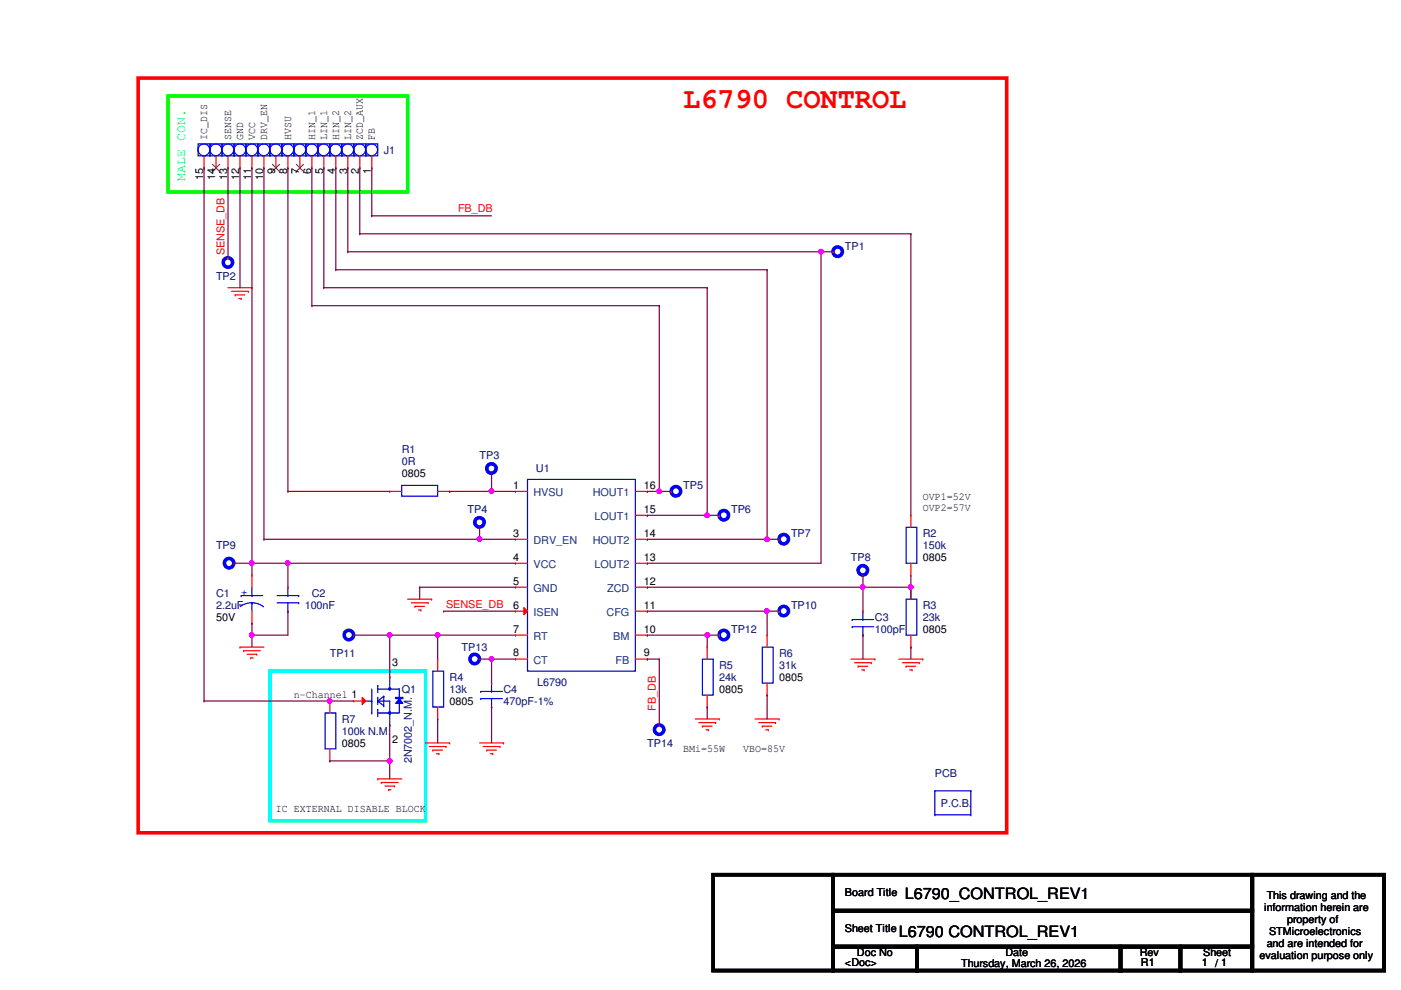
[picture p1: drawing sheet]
<svg xmlns="http://www.w3.org/2000/svg" width="297mm" height="210mm" viewBox="0 0 297 210" stroke-linecap="round" stroke-linejoin="round" font-family="sans-serif">
<path d="M35.6 20.4h50.8v20.3h-50.8z" fill="none" stroke="#0f0" stroke-width=".76"/>
<path d="M29.3 16.6h184.1v160h-184.1z" fill="none" stroke="#f00" stroke-width=".76"/>
<path d="M57.2 142.3h33.1v31.7h-33.1z" fill="none" stroke="#0ff" stroke-width=".76"/>
<g fill="none" stroke="#f00" stroke-width=".25">
<path d="M176.6 53.4h.1M48.3 61h5.1M49.1 61.8h3.6M49.9 62.5h.1M49.9 62.5h2M50.6 63.3h.5M51.1 63.3h.1M52.7 61.8h.1M53.4 61h.1M101.7 111.8h.1M104.2 100.4h.1M50.9 137.2h.1"/>
<path d="M50.9 137.2h5.1M51.6 138h.1M51.6 138h3.6M52.4 138.7h2M53.2 139.5h.1M53.2 139.5h.5M54.4 138.7h.1M86.4 127h5.1M87.2 127.8h3.6M88 128.6h.1M88 128.6h2M88.7 129.3h.5"/>
<path d="M89.2 129.3h.1M90.8 127.8h.1M91.5 127h.1M149.9 137.2h.1M149.9 137.2v2.5M180.4 139.7h5.1M185.5 139.7h.1M190.6 139.7h5.1M195.7 139.7h.1M90.3 157.5h5M91 158.3h3.6M91.8 159h.1"/>
<path d="M91.8 159h2M92.5 159.8h.5M93 159.8h.1M94.6 158.3h.1M95.3 157.5h.1M101.7 157.5h5.1M102.4 158.3h3.6M103.2 159h.1M103.2 159h2M104 159.8h.5M104.5 159.8h.1M106 158.3h.1"/>
<path d="M106.8 157.5h.1M147.4 152.4h5.1M148.2 153.2h3.5M148.9 154h.1M148.9 154h2.1M149.7 154.7h.5M149.9 149.9h.1M149.9 147.4v2.5M150.2 154.7h.1M151.7 153.2h.1M152.5 152.4h.1M160.1 152.4h5.1"/>
<path d="M160.9 153.2h3.5M161.6 154h.1M161.6 154h2.1M162.4 154.7h.5M162.9 154.7h.1M164.4 153.2h.1M165.2 152.4h.1M181.2 140.5h3.5M181.9 141.3h.1M181.9 141.3h2.1M182.7 142h.5M183.2 142h.1"/>
<path d="M184.7 140.5h.1M191.3 140.5h3.6M192.1 141.3h.1M192.1 141.3h2M192.9 142h.5M193.4 142h.1M194.9 140.5h.1M80.1 165.1h.1M80.1 165.1h5.1M80.9 165.9h.1M80.9 165.9h3.5M81.6 166.7h2"/>
<path d="M82.4 167.4h.1M82.4 167.4h.5M83.6 166.7h.1"/>
</g>
<path d="M151.2 185.5h25.4v20.3h-25.4zM176.6 193.1h88.9v7.6h-88.9zM176.6 185.5h88.9v7.6h-88.9zM265.5 185.5h28v20.3h-28zM176.6 200.7h17.8v5.1h-17.8zM194.4 200.7h43.2v5.1h-43.2zM237.6 200.7h12.7v5.1h-12.7zM250.3 200.7h15.2v5.1h-15.2z" fill="none" stroke="#000" stroke-width=".76"/>
<g fill="none" stroke="#00f" stroke-width=".76">
<circle cx="177.6" cy="53.4" r="1"/>
<circle cx="104.2" cy="99.3" r="1"/>
<circle cx="101.7" cy="110.8" r="1"/>
</g>
<path d="M148.9 139.7h2.3v7.7h-2.3z" fill="none" stroke="#00f" stroke-width=".25"/>
<path d="M83.9 147.9h1.5v.2h-1.5z" fill-rule="evenodd" fill="#00f"/>
<g fill="none" stroke="#00f" stroke-width=".25">
<path d="M77.6 148.6h1.2M78.8 151.2h.1M78.8 148.6h.1M78.8 146.1v5.1M80.1 148.6h.1M80.1 147.9h.1M80.1 150.4h.1M80.1 145.3h.1M80.1 146.1h4.6v5.1h-2.6M80.1 148.6l1.3 1M80.1 148.6h2.5v5.1M80.1 151.2h2.5"/>
<path d="M80.1 145.3v1.6M80.1 147.9v1.5M80.1 150.4v1.5M81.4 149.6h.1M81.4 147.6h.1M81.4 147.6l-1.3 1M81.4 147.6v2M82.4 151h.4v.3h-.4zM82.4 145.9h.4v.3h-.4zM82.6 151.2h.1M82.6 146.1h.1M82.6 153.7h.1"/>
<path d="M82.6 143.6h.1M82.6 143.6v2.5M83.9 147.9h1.5v.2h-1.5z"/>
</g>
<path d="M84.7 148.1l.7 1h-1.5z" fill="#00f"/>
<path d="M84.7 148.1l.7 1h-1.5z" fill="none" stroke="#00f" stroke-width=".25"/>
<path d="M82.6 143.6h.1" fill="none" stroke="#f00" stroke-width=".25"/>
<path d="M76.8 147.9l.8 .7-.8 .8z" fill="#f00"/>
<g fill="none" stroke="#f00" stroke-width=".25">
<path d="M48.3 54.7h.1M109.3 114.3h.1M109.3 104.2h.1M109.3 114.3h2.5M109.3 104.2h2.5M134.7 114.3h2.5M134.7 104.2h2.5M137.2 104.2h.1M137.2 114.3h.1M165.2 114.3h.1M193.1 109.3h.1M193.1 109.3v2.5"/>
<path d="M193.1 119.4v2.6M53.4 122h.1M53.4 132.1h.1M53.4 122v2.5M53.4 129.6v2.5M61 129.6h.1M61 124.5h.1M75 134.7h.1M109.3 139.7h.1M109.3 124.5h.1M109.3 139.7h2.5M109.3 124.5h2.5"/>
<path d="M134.7 134.7h2.5M134.7 129.6h2.5M134.7 139.7h2.5M137.2 134.7h.1M137.2 129.6h.1M137.2 139.7h.1M152.5 134.7h.1M162.6 134.7h.1M162.6 134.7v2.5M165.2 129.6h.1M183 122h.1M193.1 137.2h.1"/>
<path d="M193.1 124.5h.1M193.1 122h.1M193.1 124.5v2.5M193.1 134.7v2.5M69.9 148.6h.1M69.9 148.6v2.6M69.9 158.8v2.5M75 148.6h.1M75 148.6h2.6M76.8 147.9l.8 .7-.8 .8zM82.6 153.7h.1M162.6 147.4h.1"/>
<path d="M162.6 144.8v2.6M69.9 161.3h.1"/>
</g>
<g fill="none" stroke="#00f" stroke-width=".25">
<path d="M111.8 101.6h22.9v40.7h-22.9zM192.1 111.8h2.3v7.6h-2.3zM51.1 126.3h.1M51.1 126.3h4.6M53.4 126.3h.1M53.4 127.8h.1M53.4 127.8l-1.6 .3-.9 .5M53.4 127.8l1.1 .1 1.4 .8M53.4 124.5v1.8M53.4 127.8v1.8M58.8 127.8h4.5M58.8 126.3h4.5"/>
<path d="M61 129.6h.1M61 126.3h.1M61 124.5v1.8M61 127.8v1.8M63.3 127.8h.1M63.3 126.3h.1M161.6 137.2h2.3v7.6h-2.3zM192.1 127h2.3v7.7h-2.3zM68.9 151.2h2.3v7.6h-2.3zM198.2 167.7h.1M198.2 172.8h.1M198.2 167.7h7.6"/>
<path d="M198.2 167.7v5.1M198.2 172.8h7.6M205.8 167.7h.1M205.8 172.8h.1M205.8 167.7v5.1"/>
</g>
<g fill="none" stroke="#00f" stroke-width=".76">
<circle cx="48.3" cy="55.6" r="1"/>
<circle cx="166.2" cy="114.3" r="1"/>
<circle cx="74" cy="134.6" r="1"/>
<circle cx="153.5" cy="134.6" r="1"/>
<circle cx="166.2" cy="129.6" r="1"/>
<circle cx="182.9" cy="120.9" r="1"/>
</g>
<path d="M111.1 128.8l.7 .8-.7 .7z" fill="#f00"/>
<g fill="none" stroke="#f00" stroke-width=".25">
<path d="M43.3 35.6h.1M43.3 33.1v2.5M45.8 35.6h.1M45.8 33.1v2.5M48.3 35.6h.1M48.3 33.1v2.5M50.9 35.6h.1M50.9 33.1v2.5M53.4 35.6h.1M53.4 33.1v2.5M56 35.6h.1M56 33.1v2.5"/>
<path d="M58.5 35.6h.1M58.5 33.1v2.5M61 35.6h.1M61 33.1v2.5M63.6 35.6h.1M63.6 33.1v2.5M66.1 35.6h.1M66.1 33.1v2.5M68.7 35.6h.1M68.7 33.1v2.5M71.2 35.6h.1M71.2 33.1v2.5"/>
<path d="M73.7 35.6h.1M73.7 33.1v2.5M76.3 35.6h.1M76.3 33.1v2.5M78.8 35.6h.1M78.8 33.1v2.5M49.6 119.4h.1M82.6 104.2h.1M82.6 104.2h2.6M92.8 104.2h2.5M95.3 104.2h.1M109.3 119.4h.1"/>
<path d="M109.3 119.4h2.5M134.7 109.3h2.5M134.7 119.4h2.5M137.2 109.3h.1M137.2 119.4h.1M142.3 104.2h.1M152.5 109.3h.1M92.8 139.7h.1M92.8 139.7v2.6M101.7 139.7h.1M109.3 129.6h.1M109.3 134.7h.1"/>
<path d="M109.3 129.6h2.5M109.3 134.7h2.5M111.1 128.8l.7 .8-.7 .7zM134.7 124.5h2.5M137.2 124.5h.1M183 134.7h.1M183 129.6h.1M92.8 152.4h.1M92.8 149.9v2.5M104.2 149.9h.1M104.2 144.8h.1M139.8 153.7h.1"/>
</g>
<g fill="none" stroke="#00f" stroke-width=".25">
<path d="M42 30.5h2.5v2.6h-2.5zM44.5 30.5h2.6v2.6h-2.6zM47.1 30.5h2.5v2.6h-2.5zM49.6 30.5h2.6v2.6h-2.6zM52.2 30.5h2.5v2.6h-2.5zM54.7 30.5h2.5v2.6h-2.5zM57.2 30.5h2.6v2.6h-2.6zM59.8 30.5h2.5v2.6h-2.5zM62.3 30.5h2.6v2.6h-2.6zM64.9 30.5h2.5v2.6h-2.5zM67.4 30.5h2.5v2.6h-2.5zM69.9 30.5h2.6v2.6h-2.6z"/>
<path d="M72.5 30.5h2.5v2.6h-2.5zM75 30.5h2.6v2.6h-2.6zM77.6 30.5h2.5v2.6h-2.5zM85.2 102.9h7.6v2.3h-7.6zM180.7 132.9h.1M180.7 131.4h.1M180.7 132.9h4.5M180.7 131.4h4.5M183 134.7h.1M183 131.4h.1M183 129.6v1.8M183 132.9v1.8"/>
<path d="M91.8 142.3h2.3v7.6h-2.3zM101.9 148.1h.1M101.9 146.6h.1M101.9 148.1h4.6M101.9 146.6h4.6M104.2 149.9h.1M104.2 146.6h.1M104.2 144.8v1.8M104.2 148.1v1.8"/>
<circle cx="43.2" cy="31.8" r="1.25"/>
<circle cx="45.8" cy="31.8" r="1.25"/>
<circle cx="48.3" cy="31.8" r="1.25"/>
<circle cx="50.9" cy="31.8" r="1.25"/>
<circle cx="53.4" cy="31.8" r="1.25"/>
<circle cx="55.9" cy="31.8" r="1.25"/>
<circle cx="58.5" cy="31.8" r="1.25"/>
<circle cx="61" cy="31.8" r="1.25"/>
<circle cx="63.6" cy="31.8" r="1.25"/>
<circle cx="66.1" cy="31.8" r="1.25"/>
<circle cx="68.6" cy="31.8" r="1.25"/>
<circle cx="71.2" cy="31.8" r="1.25"/>
<circle cx="73.7" cy="31.8" r="1.25"/>
<circle cx="76.3" cy="31.8" r="1.25"/>
<circle cx="78.8" cy="31.8" r="1.25"/>
</g>
<g fill="none" stroke="#00f" stroke-width=".76">
<circle cx="48.6" cy="119.4" r="1"/>
<circle cx="143.3" cy="104.2" r="1"/>
<circle cx="153.5" cy="109.2" r="1"/>
<circle cx="100.6" cy="139.7" r="1"/>
<circle cx="139.8" cy="154.7" r="1"/>
</g>
<path d="M45 36.4h.1M45 34.8l1.6 1.6M46.6 34.8l-1.6 1.6M46.6 36.4h.1M57.7 36.4h.1M57.7 34.8l1.6 1.6M59.3 34.8l-1.6 1.6M59.3 36.4h.1M62.8 36.4h.1M62.8 34.8l1.6 1.6M64.3 34.8l-1.5 1.6M64.4 36.4h.1" fill="none" stroke="#804000" stroke-width=".21"/>
<path d="M56 114.3h.1M56 114.3h45.7" fill="none" stroke="#800040" stroke-width=".25"/>
<circle cx="101.7" cy="114.3" r=".49" fill="#f0f"/>
<circle cx="101.7" cy="114.3" r=".49" fill="none" stroke="#f0f" stroke-width=".25"/>
<path d="M92.8 134.7h.1M92.8 134.7h16.5M104.2 139.7h.1M104.2 139.7h5.1M104.2 139.7v5.1" fill="none" stroke="#800040" stroke-width=".25"/>
<circle cx="104.2" cy="139.7" r=".49" fill="#f0f"/>
<circle cx="104.2" cy="139.7" r=".49" fill="none" stroke="#f0f" stroke-width=".25"/>
<path d="M61 119.4h.1M61 119.4v5.1M53.4 132.1h.1M53.4 132.1v2.6M61 129.6h.1M61 129.6v5.1M104.2 149.9h.1M104.2 149.9v7.6" fill="none" stroke="#800040" stroke-width=".25"/>
<circle cx="53.4" cy="134.6" r=".49" fill="#f0f"/>
<circle cx="53.4" cy="134.6" r=".49" fill="none" stroke="#f0f" stroke-width=".25"/>
<path d="M53.4 134.7h.1M53.4 134.7v2.5M137.2 124.5h.1M137.2 124.5h45.8" fill="none" stroke="#800040" stroke-width=".25"/>
<circle cx="182.9" cy="124.5" r=".49" fill="#f0f"/>
<circle cx="182.9" cy="124.5" r=".49" fill="none" stroke="#f0f" stroke-width=".25"/>
<path d="M137.2 129.6h.1M137.2 129.6h25.4" fill="none" stroke="#800040" stroke-width=".25"/>
<circle cx="162.6" cy="129.6" r=".49" fill="#f0f"/>
<circle cx="162.6" cy="129.6" r=".49" fill="none" stroke="#f0f" stroke-width=".25"/>
<path d="M137.2 134.7h.1M137.2 134.7h12.7" fill="none" stroke="#800040" stroke-width=".25"/>
<circle cx="149.9" cy="134.6" r=".49" fill="#f0f"/>
<circle cx="149.9" cy="134.6" r=".49" fill="none" stroke="#f0f" stroke-width=".25"/>
<g fill="none" stroke="#800040" stroke-width=".25">
<path d="M56 35.6h.1M56 35.6v78.7M73.7 53.4h.1M73.7 53.4h100.4M193.1 49.6h.1M193.1 49.6v59.7M66.1 64.8h.1M66.1 64.8h73.7M49.6 119.4h.1M49.6 119.4h3.8M53.4 119.4h.1M53.4 119.4v2.6"/>
<path d="M95.3 104.2h.1M95.3 104.2h14M104.2 104.2h.1M137.2 104.2h.1M137.2 109.3h.1M137.2 114.3h.1M137.2 119.4h.1M137.2 104.2h2.6M137.2 109.3h12.7M137.2 114.3h25.4M137.2 119.4h36.9M89 124.5h.1"/>
<path d="M89 124.5v2.5M89 124.5h20.3M94.1 129.6h.1M94.1 129.6h15.2M137.2 139.7h.1M137.2 139.7h2.6M139.8 139.7h.1M139.8 139.7v14M149.9 134.7h.1M149.9 134.7v2.5M183 124.5h.1M183 134.7h.1"/>
<path d="M183 124.5v5.1M183 134.7v5M193.1 137.2h.1M193.1 124.5h.1M193.1 124.5v2.5M193.1 137.2v2.5"/>
</g>
<circle cx="104.2" cy="104.2" r=".49" fill="#f0f"/>
<circle cx="104.2" cy="104.2" r=".49" fill="none" stroke="#f0f" stroke-width=".25"/>
<g fill="none" stroke="#800040" stroke-width=".25">
<path d="M48.3 35.6h.1M48.3 35.6v19.1M61 35.6h.1M61 35.6v68.6M66.1 35.6h.1M66.1 35.6v29.2M68.7 35.6h.1M68.7 35.6v25.4M71.2 35.6h.1M71.2 35.6v21.6M73.7 35.6h.1M73.7 35.6v17.8"/>
<path d="M71.2 57.2h.1M71.2 57.2h91.4M76.3 49.6h.1M76.3 49.6h116.8M78.8 45.8h.1M78.8 45.8h25.4M68.7 61h.1M68.7 61h81.2M139.8 64.8h.1M139.8 64.8v39.4M61 104.2h.1M61 104.2h21.6"/>
<path d="M92.8 152.4h.1M92.8 152.4v5.1M149.9 149.9h.1M149.9 149.9v2.5M162.6 147.4h.1M162.6 147.4v5"/>
</g>
<circle cx="139.8" cy="104.2" r=".49" fill="#f0f"/>
<circle cx="139.8" cy="104.2" r=".49" fill="none" stroke="#f0f" stroke-width=".25"/>
<path d="M149.9 61h.1M149.9 61v48.3" fill="none" stroke="#800040" stroke-width=".25"/>
<circle cx="149.9" cy="109.2" r=".49" fill="#f0f"/>
<circle cx="149.9" cy="109.2" r=".49" fill="none" stroke="#f0f" stroke-width=".25"/>
<path d="M162.6 57.2h.1M162.6 57.2v57.1" fill="none" stroke="#800040" stroke-width=".25"/>
<circle cx="162.6" cy="114.3" r=".49" fill="#f0f"/>
<circle cx="162.6" cy="114.3" r=".49" fill="none" stroke="#f0f" stroke-width=".25"/>
<g fill="none" stroke="#800040" stroke-width=".25">
<path d="M104.2 100.4h.1M104.2 100.4v3.8M101.7 139.7h.1M101.7 139.7h2.5M149.9 134.7h.1M149.9 134.7h2.6M162.6 129.6h.1M162.6 129.6v5.1M162.6 129.6h2.6M183 122h.1M183 124.5h.1M183 122v2.5"/>
<path d="M183 124.5h10.1"/>
</g>
<circle cx="193.1" cy="124.5" r=".49" fill="#f0f"/>
<circle cx="193.1" cy="124.5" r=".49" fill="none" stroke="#f0f" stroke-width=".25"/>
<path d="M61 119.4h.1M61 119.4h48.3M101.7 114.3h.1M101.7 111.8h.1M101.7 114.3h7.6M101.7 111.8v2.5" fill="none" stroke="#800040" stroke-width=".25"/>
<circle cx="61" cy="119.4" r=".49" fill="#f0f"/>
<circle cx="61" cy="119.4" r=".49" fill="none" stroke="#f0f" stroke-width=".25"/>
<path d="M174.1 53.4h.1M174.1 53.4h2.5M174.1 53.4v66M139.8 104.2h.1M139.8 104.2h2.5M149.9 109.3h.1M149.9 109.3h2.6M162.6 114.3h.1M162.6 114.3h2.6" fill="none" stroke="#800040" stroke-width=".25"/>
<circle cx="174" cy="53.4" r=".49" fill="#f0f"/>
<circle cx="174" cy="53.4" r=".49" fill="none" stroke="#f0f" stroke-width=".25"/>
<path d="M53.4 35.6h.1M53.4 35.6v83.8M76.3 35.6h.1M76.3 35.6v14M78.8 35.6h.1M78.8 35.6v10.2" fill="none" stroke="#800040" stroke-width=".25"/>
<circle cx="53.4" cy="119.4" r=".49" fill="#f0f"/>
<circle cx="53.4" cy="119.4" r=".49" fill="none" stroke="#f0f" stroke-width=".25"/>
<path d="M50.9 35.6h.1M50.9 35.6v25.4M53.4 119.4h.1M53.4 119.4h7.6M53.4 134.7h.1M53.4 134.7h7.6M75 134.7h.1M75 134.7h7.6" fill="none" stroke="#800040" stroke-width=".25"/>
<circle cx="82.6" cy="134.6" r=".49" fill="#f0f"/>
<circle cx="82.6" cy="134.6" r=".49" fill="none" stroke="#f0f" stroke-width=".25"/>
<path d="M43.3 35.6h.1M43.3 35.6v113M43.3 148.6h.1M43.3 148.6h26.6M82.6 153.7h.1M82.6 153.7v7.6" fill="none" stroke="#800040" stroke-width=".25"/>
<circle cx="82.6" cy="161.3" r=".49" fill="#f0f"/>
<circle cx="82.6" cy="161.3" r=".49" fill="none" stroke="#f0f" stroke-width=".25"/>
<path d="M69.9 148.6h.1M69.9 148.6h5.1M69.9 161.3h.1M69.9 161.3h12.7" fill="none" stroke="#800040" stroke-width=".25"/>
<circle cx="69.9" cy="148.6" r=".49" fill="#f0f"/>
<circle cx="69.9" cy="148.6" r=".49" fill="none" stroke="#f0f" stroke-width=".25"/>
<path d="M82.6 134.7h.1M82.6 134.7v8.9M82.6 134.7h10.2M92.8 134.7h.1M92.8 134.7v5M82.6 161.3h.1M82.6 161.3v3.8" fill="none" stroke="#800040" stroke-width=".25"/>
<circle cx="92.8" cy="134.6" r=".49" fill="#f0f"/>
<circle cx="92.8" cy="134.6" r=".49" fill="none" stroke="#f0f" stroke-width=".25"/>
<path d="M193.1 124.5h.1M193.1 122v2.5" fill="none" stroke="#800040" stroke-width=".25"/>
<circle cx="101.7" cy="114.3" r=".49" fill="#f0f"/>
<circle cx="101.7" cy="114.3" r=".49" fill="none" stroke="#f0f" stroke-width=".25"/>
<circle cx="104.2" cy="139.7" r=".49" fill="#f0f"/>
<circle cx="104.2" cy="139.7" r=".49" fill="none" stroke="#f0f" stroke-width=".25"/>
<circle cx="53.4" cy="134.6" r=".49" fill="#f0f"/>
<circle cx="53.4" cy="134.6" r=".49" fill="none" stroke="#f0f" stroke-width=".25"/>
<circle cx="182.9" cy="124.5" r=".49" fill="#f0f"/>
<circle cx="182.9" cy="124.5" r=".49" fill="none" stroke="#f0f" stroke-width=".25"/>
<circle cx="162.6" cy="129.6" r=".49" fill="#f0f"/>
<circle cx="162.6" cy="129.6" r=".49" fill="none" stroke="#f0f" stroke-width=".25"/>
<circle cx="149.9" cy="134.6" r=".49" fill="#f0f"/>
<circle cx="149.9" cy="134.6" r=".49" fill="none" stroke="#f0f" stroke-width=".25"/>
<circle cx="104.2" cy="104.2" r=".49" fill="#f0f"/>
<circle cx="104.2" cy="104.2" r=".49" fill="none" stroke="#f0f" stroke-width=".25"/>
<circle cx="139.8" cy="104.2" r=".49" fill="#f0f"/>
<circle cx="139.8" cy="104.2" r=".49" fill="none" stroke="#f0f" stroke-width=".25"/>
<circle cx="149.9" cy="109.2" r=".49" fill="#f0f"/>
<circle cx="149.9" cy="109.2" r=".49" fill="none" stroke="#f0f" stroke-width=".25"/>
<circle cx="162.6" cy="114.3" r=".49" fill="#f0f"/>
<circle cx="162.6" cy="114.3" r=".49" fill="none" stroke="#f0f" stroke-width=".25"/>
<circle cx="193.1" cy="124.5" r=".49" fill="#f0f"/>
<circle cx="193.1" cy="124.5" r=".49" fill="none" stroke="#f0f" stroke-width=".25"/>
<circle cx="61" cy="119.4" r=".49" fill="#f0f"/>
<circle cx="61" cy="119.4" r=".49" fill="none" stroke="#f0f" stroke-width=".25"/>
<circle cx="174" cy="53.4" r=".49" fill="#f0f"/>
<circle cx="174" cy="53.4" r=".49" fill="none" stroke="#f0f" stroke-width=".25"/>
<circle cx="53.4" cy="119.4" r=".49" fill="#f0f"/>
<circle cx="53.4" cy="119.4" r=".49" fill="none" stroke="#f0f" stroke-width=".25"/>
<circle cx="82.6" cy="134.6" r=".49" fill="#f0f"/>
<circle cx="82.6" cy="134.6" r=".49" fill="none" stroke="#f0f" stroke-width=".25"/>
<circle cx="82.6" cy="161.3" r=".49" fill="#f0f"/>
<circle cx="82.6" cy="161.3" r=".49" fill="none" stroke="#f0f" stroke-width=".25"/>
<circle cx="69.9" cy="148.6" r=".49" fill="#f0f"/>
<circle cx="69.9" cy="148.6" r=".49" fill="none" stroke="#f0f" stroke-width=".25"/>
<circle cx="92.8" cy="134.6" r=".49" fill="#f0f"/>
<circle cx="92.8" cy="134.6" r=".49" fill="none" stroke="#f0f" stroke-width=".25"/>
<text font-size="6.1" fill="#f00" x="144.9" y="22.9">L6790 CONTROL</text>
<g font-size="3.3">
<text x="191.9" y="190.7">L6790_CONTROL_REV1</text>
<text x="190.6" y="198.6">L6790 CONTROL_REV1</text>
</g>
<text font-size="2.8" fill="#0f0" x="39.3" y="38.4" transform="rotate(-90 39.3 38.4)">MALE CON.</text>
<g font-size="2.3">
<text x="43.9" y="29.8" transform="rotate(-90 43.9 29.8)">IC_DIS</text>
<text x="49" y="29.8" transform="rotate(-90 49 29.8)">SENSE</text>
<text x="51.6" y="29.8" transform="rotate(-90 51.6 29.8)">GND</text>
<text x="54.1" y="29.8" transform="rotate(-90 54.1 29.8)">VCC</text>
<text x="56.6" y="29.8" transform="rotate(-90 56.6 29.8)">DRV_EN</text>
<text x="61.7" y="29.8" transform="rotate(-90 61.7 29.8)">HVSU</text>
<text x="66.8" y="29.8" transform="rotate(-90 66.8 29.8)">HIN_1</text>
<text x="69.3" y="29.8" transform="rotate(-90 69.3 29.8)">LIN_1</text>
<text x="71.9" y="29.8" transform="rotate(-90 71.9 29.8)">HIN_2</text>
<text x="74.4" y="29.8" transform="rotate(-90 74.4 29.8)">LIN_2</text>
<text x="77" y="29.8" transform="rotate(-90 77 29.8)">ZCD_AUX</text>
<text x="79.5" y="29.8" transform="rotate(-90 79.5 29.8)">FB</text>
<text x="43.1" y="38.1" transform="rotate(-90 43.1 38.1)">15</text>
<text x="45.6" y="38.1" transform="rotate(-90 45.6 38.1)">14</text>
<text x="48.2" y="38.1" transform="rotate(-90 48.2 38.1)">13</text>
<text x="50.7" y="38.1" transform="rotate(-90 50.7 38.1)">12</text>
<text x="53.3" y="38.1" transform="rotate(-90 53.3 38.1)">11</text>
<text x="55.8" y="38.1" transform="rotate(-90 55.8 38.1)">10</text>
<text x="58.3" y="36.9" transform="rotate(-90 58.3 36.9)">9</text>
<text x="60.9" y="36.9" transform="rotate(-90 60.9 36.9)">8</text>
<text x="63.4" y="36.9" transform="rotate(-90 63.4 36.9)">7</text>
<text x="66" y="36.9" transform="rotate(-90 66 36.9)">6</text>
<text x="68.5" y="36.9" transform="rotate(-90 68.5 36.9)">5</text>
<text x="71" y="36.9" transform="rotate(-90 71 36.9)">4</text>
<text x="73.6" y="36.9" transform="rotate(-90 73.6 36.9)">3</text>
<text x="76.1" y="36.9" transform="rotate(-90 76.1 36.9)">2</text>
<text x="78.7" y="36.9" transform="rotate(-90 78.7 36.9)">1</text>
<text x="85.2" y="101.2">0805</text>
<text x="108.8" y="103.6">1</text>
<text x="136.5" y="103.6">16</text>
<text x="195.7" y="106">OVP1=52V</text>
<text x="108.8" y="113.8">3</text>
<text x="136.5" y="113.8">14</text>
<text x="136.5" y="108.7">15</text>
<text x="195.7" y="108.3">OVP2=57V</text>
<text x="108.8" y="118.9">4</text>
<text x="136.5" y="118.9">13</text>
<text x="195.7" y="119">0805</text>
<text x="108.8" y="124">5</text>
<text x="136.5" y="124">12</text>
<text x="45.8" y="131.7">50V</text>
<text x="108.8" y="129">6</text>
<text x="136.5" y="129">11</text>
<text x="108.8" y="134.1">7</text>
<text x="136.5" y="134.1">10</text>
<text x="195.7" y="134.2">0805</text>
<text x="83.2" y="141.3">3</text>
<text x="108.8" y="139.2">8</text>
<text x="136.5" y="139.2">9</text>
<text x="62.3" y="148">n-Channel 1</text>
<text x="95.3" y="149.4">0805</text>
<text x="152.5" y="146.9">0805</text>
<text x="165.2" y="144.4">0805</text>
<text x="72.5" y="158.3">0805</text>
<text x="83.2" y="157.6">2</text>
<text x="144.9" y="159.4">BMi=55W</text>
<text x="157.6" y="159.4">VBO=85V</text>
<text x="58.5" y="172.1">IC EXTERNAL DISABLE BLOCK</text>
<text x="179.2" y="190.1">Board Title</text>
<text x="268.6" y="190.6">This drawing and the</text>
<text x="179.2" y="197.7">Sheet Title</text>
<text x="268.1" y="193.1">information herein are</text>
<text x="272.9" y="195.7">property of</text>
<text x="181.7" y="202.8">Doc No</text>
<text x="213.2" y="202.8">Date</text>
<text x="241.6" y="202.8">Rev</text>
<text x="255.1" y="202.8">Sheet</text>
<text x="267" y="203.3">evaluation purpose only</text>
<text x="268.6" y="200.7">and are intended for</text>
<text x="269.1" y="198.2">STMicroelectronics</text>
<text x="179.2" y="204.8">&lt;Doc&gt;</text>
<text x="203.8" y="205.1">Thursday, March 26, 2026</text>
<text x="241.9" y="204.8">R1</text>
<text x="254.8" y="204.8">1 /// 1</text>
<text x="254.8" y="204.8">1</text>
<text x="258.9" y="204.8">1</text>
</g>
<g font-size="2.3" fill="#000080">
<text x="81.4" y="32.6">J1</text>
<text x="179.2" y="52.9">TP1</text>
<text x="45.8" y="59.3">TP2</text>
<text x="85.2" y="96.1">R1</text>
<text x="85.2" y="98.6">0R</text>
<text x="101.7" y="97.4">TP3</text>
<text x="113.6" y="100.2">U1</text>
<text x="144.9" y="103.7">TP5</text>
<text x="99.1" y="108.8">TP4</text>
<text x="155" y="108.8">TP6</text>
<text x="167.7" y="113.9">TP7</text>
<text x="195.7" y="113.9">R2</text>
<text x="45.8" y="116.4">TP9</text>
<text x="180.4" y="119">TP8</text>
<text x="195.7" y="116.4">150k</text>
<text x="45.8" y="126.6">C1</text>
<text x="45.8" y="129.1">2.2uF</text>
<text x="64.6" y="129.1">100nF</text>
<text x="66.1" y="126.6">C2</text>
<text x="167.7" y="129.1">TP10</text>
<text x="185.5" y="131.7">C3</text>
<text x="195.7" y="129.1">R3</text>
<text x="195.7" y="131.7">23k</text>
<text x="155" y="134.2">TP12</text>
<text x="185.5" y="134.2">100pF</text>
<text x="69.9" y="139.3">TP11</text>
<text x="97.9" y="138">TP13</text>
<text x="152.5" y="141.8">R5</text>
<text x="165.2" y="139.3">R6</text>
<text x="165.2" y="141.8">31k</text>
<text x="85.2" y="146.9">Q1</text>
<text x="95.3" y="144.4">R4</text>
<text x="95.3" y="146.9">13k</text>
<text x="106.8" y="146.9">C4</text>
<text x="106.8" y="149.4">470pF-1%</text>
<text x="113.9" y="145.4">L6790</text>
<text x="152.5" y="144.4">24k</text>
<text x="72.5" y="153.2">R7</text>
<text x="72.5" y="155.8">100k N.M:</text>
<text x="87.3" y="161.8" transform="rotate(-90 87.3 161.8)">2N7002_N.M.</text>
<text x="137.2" y="158.3">TP14</text>
<text x="198.2" y="164.7">PCB</text>
<text x="199.5" y="171">P.C.B.</text>
</g>
<g font-size="2.3" fill="#f00">
<text x="97.1" y="45">FB_DB</text>
<text x="47.6" y="54.1" transform="rotate(-90 47.6 54.1)">SENSE_DB</text>
<text x="94.6" y="128.9">SENSE_DB</text>
<text x="139.1" y="150.7" transform="rotate(-90 139.1 150.7)">FB_DB</text>
</g>
<g font-size="2.3" fill="#004080">
<text x="113.1" y="105.2">HVSU</text>
<text x="125.7" y="105.2">HOUT1</text>
<text x="126.1" y="110.3">LOUT1</text>
<text x="113.1" y="115.4">DRV_EN</text>
<text x="125.7" y="115.4">HOUT2</text>
<text x="113.1" y="125.6">GND</text>
<text x="113.1" y="120.5">VCC</text>
<text x="126.1" y="120.5">LOUT2</text>
<text x="128.7" y="125.6">ZCD</text>
<text x="113.1" y="130.6">ISEN</text>
<text x="128.6" y="130.6">CFG</text>
<text x="113.1" y="135.7">RT</text>
<text x="130" y="135.7">BM</text>
<text x="113.1" y="140.8">CT</text>
<text x="130.5" y="140.8">FB</text>
</g>
<text font-size="2" fill="#00f" x="51.1" y="126.2">+</text>
</svg>
